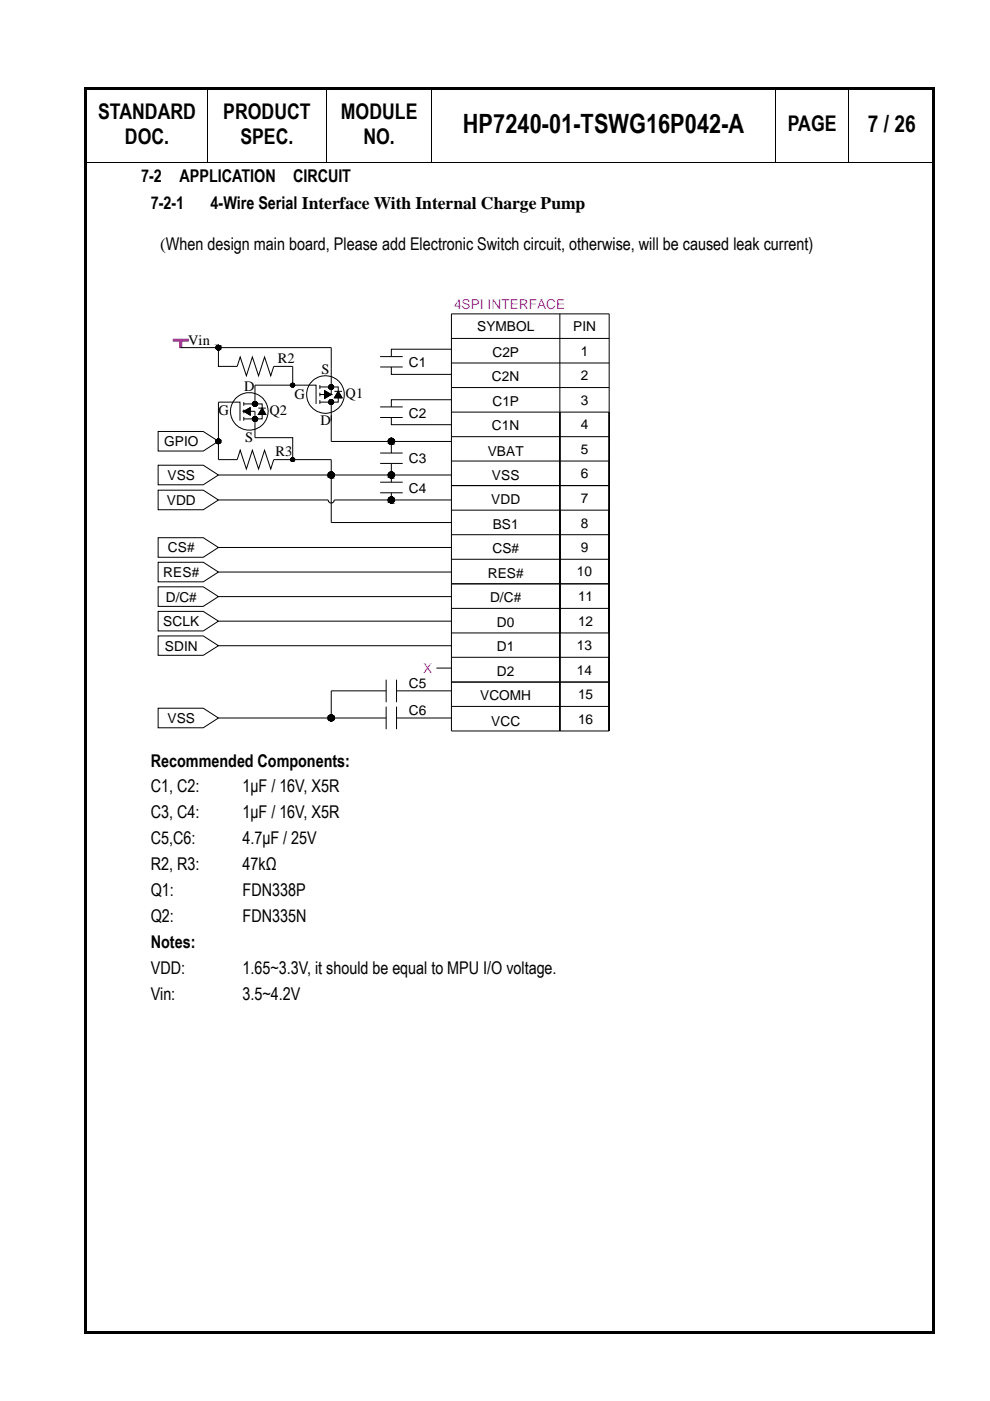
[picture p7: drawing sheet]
<svg xmlns="http://www.w3.org/2000/svg" width="210mm" height="297mm" viewBox="0 0 210 297" stroke-linecap="round" stroke-linejoin="round" font-family="sans-serif">
<path d="M18.3 18.8h179.4" fill="none" stroke="#000" stroke-width=".25"/>
<path d="M18.3 34.5h.2v.1h-.2zM43.8 34.5h.2v.1h-.2zM69.2 34.5h.2v.1h-.2zM91.4 34.5h.2v.1h-.2zM164.3 34.5h.2v.1h-.2zM179.9 34.5h.2v.1h-.2z" fill="#000"/>
<g fill="none" stroke="#000" stroke-width=".21">
<path d="M43.9 18.9v15.6M69.3 18.9v15.6M91.5 18.9v15.6M164.4 18.9v15.6M180 18.9v15.6M18.5 34.5h25.3M44 34.5h25.2M69.4 34.5h22M91.6 34.5h72.7M164.5 34.5h15.4M180.1 34.5h17.6M80.6 77.8h4.8"/>
<path d="M80.6 75.6h4.8M83 77.8v1.6h12.7M95.7 77h33.5M95.7 71.8h33.5M95.7 74h-12.7v1.6M95.7 66.5h33.5v88.5h-33.5zM118.7 66.5v88.5M33.5 98.6h9.6l3.2 2.1-3.2 2.1h-9.6zM70.2 93.6h25.5M80.6 88.5h4.8M80.6 86.3h4.8M83 88.5v1.5h12.7"/>
<path d="M95.7 97.7h33.5M95.7 92.6h33.5M95.7 87.4h33.5M95.7 82.2h33.5M95.7 84.8h-12.7v1.5M33.5 103.9h9.6l3.2 2.1-3.2 2.1h-9.6zM46.3 100.7h49.4M80.6 104.5h4.8M80.6 102.2h4.8M82.3 100.6h1.3zM82.3 105.9h1.3zM82.3 100.6l1.3 .1z"/>
<path d="M82.3 100.7l.7 .1zM82.3 100.8h.7zM82.3 100.8l.7 .1zM82.3 105.9l1.3 .1zM82.3 106h.7zM82.3 106l.7 .1zM82.3 106.1l.7 .1zM82.3 100.7h1.3zM82.3 100.7h.7zM82.3 106h1.3zM82.4 100.5h1.2zM82.4 100.5l1.2 .1z"/>
<path d="M82.4 100.9h.6zM82.4 100.9l.6 .1zM82.4 105.7l1.2 .1zM82.4 105.8l1.2 .1zM82.4 106.2h.6zM82.4 106.2l.6 .1zM82.4 105.7h1.2zM82.4 100.4h1.1zM82.4 105.7h1.1zM82.4 100.4h1.2zM82.4 100.4l1.2 .1zM82.4 101h.6z"/>
<path d="M82.4 101l.6 .1zM82.4 106.3h.6zM82.4 106.3l.6 .1zM82.5 100.3h1zM82.5 105.6h1zM82.5 100.3l1 .1zM82.5 101.1h.5zM82.5 105.6l1 .1zM82.5 106.4h.5zM82.5 101.1l.5 .1zM82.5 106.4l.5 .1zM82.5 105.6h.9z"/>
<path d="M82.5 100.2h.9zM82.5 105.5h.9zM82.5 100.2l.9 .1zM82.5 101.2h.5zM82.5 105.5l.9 .1zM82.5 106.5h.5zM82.6 100.2h.8zM82.6 105.5h.8zM82.6 101.2l.4 .1zM82.6 106.5l.4 .1zM82.6 101.3h.4zM82.6 106.6h.4z"/>
<path d="M82.6 100.2h.7zM82.6 105.5h.7zM82.7 100.1h.6zM82.7 105.5h.6zM82.7 100.1l.6 .1zM82.7 101.3h.3zM82.7 106.6h.3zM82.8 100.1h.5zM82.8 101.3h.2zM82.8 105.4l.5 .1zM82.8 106.6h.2zM82.8 100.1h.4z"/>
<path d="M82.8 105.4h.4zM82.8 100.1h.3zM82.8 105.4h.3zM82.9 101.3h.1M82.9 106.6h.1M82.9 100.1h.2zM82.9 105.4h.2zM83 100.7h.6zM83 106h.6zM83 100.7l.6 .1zM83 100.8h.6zM83 100.8l.6 .1z"/>
<path d="M83 100.9h.6zM83 100.9l.6 .1zM83 101h.5zM83 101h.6zM83 101l.5 .1zM83 101.1h.4zM83 101.1h.5zM83 101.1l.4 .1zM83 101.2h.4zM83 101.2l.3 .1zM83 101.3h.3zM83 101.3h.2z"/>
<path d="M83 101.3h.1zM83 101.3h.1M83 106l.6 .1zM83 106.1l.6 .1zM83 106.2h.6zM83 106.2l.6 .1zM83 106.3h.5zM83 106.3h.6zM83 106.3l.5 .1zM83 106.4h.4zM83 106.4h.5zM83 106.4l.4 .1z"/>
<path d="M83 106.5h.4zM83 106.5l.3 .1zM83 106.6h.3zM83 106.6h.2zM83 106.6h.1zM83 106.6h.1M83 100.7v1.5M83 104.5v1.5M95.7 118.6h33.5M95.7 113.4h33.5M95.7 108.2h33.5M95.7 103h33.5"/>
<path d="M95.7 123.8h33.5M95.7 129h33.5M95.7 134.2h33.5M95.7 139.4h33.5M69.6 152h1.2zM69.6 152.2h1.3zM69.6 152.2h.6zM69.6 152l1.3 .1zM69.6 152.1h1.3zM69.6 152.1l1.3 .1zM69.6 152.2l.6 .1zM69.6 152.3h.6z"/>
<path d="M69.6 152.3l.6 .1zM69.6 152.4h.6zM69.6 151.9h1.2zM69.6 151.9l1.2 .1zM69.6 152.4l.6 .1zM69.6 152.5l.6 .1zM69.7 151.9h1.1zM69.7 152.6h.5zM69.7 151.8h1zM69.7 151.8l1.1 .1zM69.7 152.6l.5 .1zM69.7 152.7h.5z"/>
<path d="M69.8 151.7l.9 .1zM69.8 152.7h.4zM69.8 151.7h.9zM69.8 151.7h.8zM69.9 151.7h.7zM69.9 152.7l.3 .1zM69.9 151.6l.7 .1zM69.9 152.8h.3zM69.9 151.6h.6zM70 151.6h.4zM70 152.8h.2zM70 151.6h.5z"/>
<path d="M70.1 151.6h.3zM70.1 152.8h.1zM70.1 151.6h.2zM70.1 152.8h.1M70.2 152.2h.7zM70.2 152.2l.7 .1zM70.2 152.3h.7zM70.2 152.3l.6 .1zM70.2 152.4h.6zM70.2 152.4l.6 .1zM70.2 152.5l.6 .1zM70.2 152.6h.5z"/>
<path d="M70.2 152.6h.6zM70.2 152.6l.5 .1zM70.2 152.7h.5zM70.2 152.7h.4zM70.2 152.7l.3 .1zM70.2 152.8h.2zM70.2 152.8h.3zM70.2 152.8h.1M70.2 152.2h11.7M81.9 146.5h-11.7v6.3M81.9 144.1v4.8M81.9 149.8v4.8"/>
<path d="M84.1 144.1v4.8M84.1 149.8v4.8M84.1 146.5h11.6M84.1 152.2h11.6M95.7 144.6h33.5M95.7 149.8h33.5"/>
<circle cx="83" cy="106" r=".64"/>
<circle cx="83" cy="100.7" r=".64"/>
<circle cx="70.2" cy="152.2" r=".64"/>
</g>
<g fill="#000">
<path d="M82.3 100.6h1.3zM82.3 100.6l1.3 .1zM82.3 100.7l.7 .1zM82.3 100.8h.7zM82.3 100.8l.7 .1zM82.3 105.9h1.3zM82.3 105.9l1.3 .1zM82.3 106h.7zM82.3 106l.7 .1zM82.3 106.1l.7 .1zM82.4 100.5h1.2zM82.4 100.5l1.2 .1z"/>
<path d="M82.4 100.9h.6zM82.4 100.9l.6 .1zM82.4 105.7l1.2 .1zM82.4 105.8l1.2 .1zM82.4 106.2h.6zM82.4 106.2l.6 .1zM82.4 100.4h1.2zM82.4 100.4l1.2 .1zM82.4 101h.6zM82.4 101l.6 .1zM82.4 105.7h1.2zM82.4 106.3h.6z"/>
<path d="M82.4 106.3l.6 .1zM82.4 100.4h1.1zM82.5 100.3l1 .1zM82.5 101.1h.5zM82.4 105.7h1.1zM82.5 105.6l1 .1zM82.5 106.4h.5zM82.5 100.3h1zM82.5 101.1l.5 .1zM82.5 105.6h1zM82.5 106.4l.5 .1zM82.5 100.2l.9 .1z"/>
<path d="M82.5 101.2h.5zM82.5 105.6h.9zM82.5 105.5l.9 .1zM82.5 106.5h.5zM82.5 100.2h.9zM82.6 100.2h.8zM82.6 101.2l.4 .1zM82.5 105.5h.9zM82.6 105.5h.8zM82.6 106.5l.4 .1zM82.6 101.3h.4zM82.6 106.6h.4z"/>
<path d="M82.6 100.2h.7zM82.7 100.1l.6 .1zM82.7 101.3h.3zM82.6 105.5h.7zM82.7 105.5h.6zM82.7 106.6h.3zM82.7 100.1h.6zM82.8 100.1h.5zM82.8 101.3h.2zM82.8 105.4l.5 .1zM82.8 106.6h.2zM82.8 100.1h.4z"/>
<path d="M82.8 105.4h.4zM82.8 100.1h.3zM82.8 105.4h.3zM82.9 100.1h.2zM82.9 105.4h.2zM83 100.7l.6 .1zM83 100.8h.6zM83 100.8l.6 .1zM83 100.9h.6zM83 100.9l.6 .1zM83 101h.5zM83 101h.6z"/>
<path d="M83 101l.5 .1zM83 101.1h.4zM83 101.1h.5zM83 101.1l.4 .1zM83 101.2h.4zM83 101.2l.3 .1zM83 101.3h.3zM83 101.3h.2zM83 101.3h.1zM83 106h.6zM83 106l.6 .1zM83 106.1l.6 .1z"/>
<path d="M83 106.2h.6zM83 106.2l.6 .1zM83 106.3h.5zM83 106.3h.6zM83 106.3l.5 .1zM83 106.4h.4zM83 106.4h.5zM83 106.4l.4 .1zM83 106.5h.4zM83 106.5l.3 .1zM83 106.6h.3zM83 106.6h.2z"/>
<path d="M83 106.6h.1zM69.6 152l1.3 .1zM69.6 152.1h1.3zM69.6 152.1l1.3 .1zM69.6 152.2l.6 .1zM69.6 152.3h.6zM69.6 152.3l.6 .1zM69.6 152.4h.6zM69.6 151.9l1.2 .1zM69.6 152h1.2zM69.6 152.4l.6 .1zM69.6 152.5l.6 .1z"/>
<path d="M69.6 151.9h1.2zM69.7 151.9h1.1zM69.7 152.6h.5zM69.7 151.8h1zM69.7 151.8l1.1 .1zM69.7 152.6l.5 .1zM69.7 152.7h.5zM69.8 151.7l.9 .1zM69.8 152.7h.4zM69.8 151.7h.9zM69.8 151.7h.8zM69.9 151.7h.7z"/>
<path d="M69.9 152.7l.3 .1zM69.9 151.6l.7 .1zM69.9 152.8h.3zM69.9 151.6h.6zM70 151.6h.5zM70 152.8h.2zM70 151.6h.4zM70.1 151.6h.3zM70.1 152.8h.1zM70.1 151.6h.2zM70.2 152.2l.7 .1zM70.2 152.3h.7z"/>
<path d="M70.2 152.3l.6 .1zM70.2 152.4h.6zM70.2 152.4l.6 .1zM70.2 152.5l.6 .1zM70.2 152.6h.5zM70.2 152.6h.6zM70.2 152.6l.5 .1zM70.2 152.7h.5zM70.2 152.7h.4zM70.2 152.7l.3 .1zM70.2 152.8h.2zM70.2 152.8h.3z"/>
<path d="M82.3 100.7h1.3z" fill-rule="evenodd"/>
<path d="M82.3 100.7h.7z" fill-rule="evenodd"/>
<path d="M82.3 106h1.3z" fill-rule="evenodd"/>
<path d="M82.3 106h.7z" fill-rule="evenodd"/>
<path d="M82.6 101.3h.4z" fill-rule="evenodd"/>
<path d="M82.6 106.6h.4z" fill-rule="evenodd"/>
<path d="M82.8 101.3h.2z" fill-rule="evenodd"/>
<path d="M82.8 106.6h.2z" fill-rule="evenodd"/>
<path d="M82.8 101.3h.2z" fill-rule="evenodd"/>
<path d="M82.8 106.6h.2z" fill-rule="evenodd"/>
<path d="M83 100.7h.6z" fill-rule="evenodd"/>
<path d="M83 106h.6z" fill-rule="evenodd"/>
<path d="M69.6 152.2h1.3z" fill-rule="evenodd"/>
<path d="M69.6 152.2h.6z" fill-rule="evenodd"/>
<path d="M69.8 152.7h.4z" fill-rule="evenodd"/>
<path d="M70 152.8h.2z" fill-rule="evenodd"/>
<path d="M70.1 152.8h.1z" fill-rule="evenodd"/>
<path d="M70.1 152.8h.1z" fill-rule="evenodd"/>
<path d="M70.2 152.2h.7z" fill-rule="evenodd"/>
</g>
<g fill="#f00">
<path d="M38.1 72.1l.4 1.6h-.4z"/>
<path d="M38.1 72.1h.4v1.6z"/>
</g>
<path d="M36.7 71.9h3.2v.4h-3.2zM38.1 72.1h.4v1.6h-.4z" fill="none" stroke="#f00" stroke-width=".21"/>
<path d="M36.7 72.1h3.2" fill="none" stroke="#f00" stroke-width=".38"/>
<g fill="none" stroke="#000" stroke-width=".21">
<path d="M38.3 73.7h31.9v10M45.8 73.6h1zM45.8 73.6l1 .1zM45.8 73.7h1zM45.8 73.7l1 .1zM45.8 73.8h1zM45.8 73.8l1 .1zM45.8 73.9h.9zM45.8 73.9h1zM45.8 73.5l1 .1zM45.8 73.9l.9 .1zM45.9 73.4h.8z"/>
<path d="M45.9 73.4l.8 .1zM45.9 74h.8zM45.9 74l.8 .1zM46 73.4h.7zM46 74.1h.6zM46 74.1h.7zM46 73.3h.6zM46 73.3l.7 .1zM46 74.1l.6 .1zM46.1 73.3h.5zM46.1 74.2h.4zM46.1 74.2h.5z"/>
<path d="M46.1 74.2h.3zM46.1 73.3h.4zM46.1 73.2h.3zM46.1 73.2l.4 .1zM46.2 73.2h.2zM46.2 74.2h.2zM46.3 73.7v4h4l.6-2 1.3 4 1.3-4 1.3 4 1.3-4 1.3 4 .6-2h4.1v4M33.5 91.5h9.6l3.2 2.1-3.2 2h-9.6zM45.8 93.4h1zM45.8 93.4l1 .1zM45.8 93.5h1zM45.8 93.5l1 .1z"/>
<path d="M45.8 93.6h1zM45.8 93.6l1 .1zM45.8 93.7h1zM45.8 93.7l.9 .1zM45.8 93.8h.9zM45.8 93.4h.9zM45.9 93.3h.8zM45.9 93.3l.8 .1zM45.9 93.8l.8 .1zM45.9 93.8h.8zM45.9 93.9h.8zM46 93.2l.7 .1z"/>
<path d="M46 93.9l.6 .1zM46 93.9h.7zM46 93.2h.6zM46 93.2h.7zM46 94h.6zM46.1 93.1h.5zM46.1 93.1l.5 .1zM46.1 94h.4zM46.1 94h.5zM46.1 94l.3 .1zM46.1 93.1h.4zM46.1 93.1h.3z"/>
<path d="M46.1 94.1h.3zM46.2 93.1h.2zM46.2 94.1h.2zM50.9 89.2v-3.9h-4.6v12.2h4l.6-2 1.3 3.9 1.3-3.9 1.3 3.9 1.3-3.9 1.3 3.9 .6-1.9h12.2v13.3h25.5M51.7 87.2l1.3-.8v.8zM51.7 87.2l1.3-.8v1.6zM51.7 87.2h1.3v.8zM51.7 85.6h3.9v.9M51.7 87.2h2.4v5.6h8v4.7M51.7 85.3v.7M51.7 86.8v.8M51.7 88.4v.8"/>
<path d="M53.6 88.7h1zM53.6 85.6h1zM53.6 85.6l1 .1zM53.6 85.7h1zM53.6 88.7l1 .1zM53.6 88.8l1 .1zM53.6 88.9h1zM53.6 85.5h.9zM53.6 88.6h.9zM53.6 85.5h1zM53.6 85.5l1 .1zM53.6 85.7l.9 .1z"/>
<path d="M53.6 85.8h.9zM53.6 88.6l1 .1zM53.6 88.9h.9zM53.6 88.9l.9 .1zM53.6 85.4h.9zM53.6 85.4l.9 .1zM53.6 85.8l.9 .1zM53.6 85.9h.9zM53.6 89l.9 .1zM53.6 89.1h.9zM53.7 85.3h.8zM53.7 85.3l.8 .1z"/>
<path d="M53.7 85.9l.7 .1zM53.7 85.9h.8zM53.7 88.5l.8 .1zM53.7 89.1l.7 .1zM53.7 89.1h.8zM53.7 85.3h.7zM53.7 86h.7zM53.7 88.4l.7 .1zM53.7 88.5h.8zM53.7 89.2h.7zM53.8 85.2h.6zM53.8 88.4h.6z"/>
<path d="M53.8 85.2l.6 .1zM53.8 86l.5 .1zM53.8 86h.6zM53.8 89.2h.5zM53.8 89.2h.6zM53.8 86.1h.5zM53.8 89.2l.5 .1zM53.8 85.2h.5zM53.8 88.4h.5zM53.8 88.3h.5zM53.8 86.1h.4zM53.8 88.3l.5 .1z"/>
<path d="M53.8 89.3h.4zM53.8 89.3h.5zM53.9 85.1l.4 .1zM53.9 86.1h.3zM53.9 88.3h.4zM53.9 89.3h.3zM53.9 85.1h.3zM53.9 88.3h.3zM54 85.1h.2zM54 88.3h.2zM54 86.1h.1zM54 86.1h.2z"/>
<path d="M54 89.3h.1zM54 89.3h.2zM54.1 85.1h.1M54.1 88.3h.1M54 86.1h.1M54 89.3h.1M54.8 87.9h1.5zM54.8 86.5h1.5M55.6 86.5l.7 1.4h-1.5zM55.6 87.9v.9h-3.9M61.6 97.4h.8zM61.6 97.4l.8 .1z"/>
<path d="M61.6 97.5h.8zM61.6 81.6l.8 .1zM61.6 81.7h.8zM61.7 81.4h.7zM61.7 97.3h.7zM61.7 97.3l.7 .1zM61.7 97.4h.7zM61.7 97.5l.7 .1zM61.7 97.5h.7zM61.7 97.6l.7 .1zM61.7 97.7h.7zM61.7 81.4l.7 .1z"/>
<path d="M61.7 81.5l.7 .1zM61.7 81.6h.7zM61.7 81.7l.7 .1zM61.7 81.7h.7zM61.7 81.8h.7zM61.7 81.8l.7 .1zM61.7 97.2l.7 .1zM61.7 81.9h.7zM61.8 81.4h.5zM61.8 97.2h.6zM61.8 97.7h.5zM61.8 97.7h.6z"/>
<path d="M61.8 97.7l.5 .1zM61.8 81.4h.6zM61.8 81.9l.5 .1zM61.8 81.9h.6zM61.8 82h.5zM61.8 97.1h.5zM61.8 81.3h.5zM61.8 97.1l.5 .1zM61.8 97.8h.4zM61.8 97.8h.5zM61.8 81.3l.5 .1zM61.8 82h.4z"/>
<path d="M61.8 97.1h.4zM61.8 81.3h.4zM61.9 97.1h.3zM61.9 81.3h.3zM61.9 97.8h.2zM61.9 97.8h.3zM61.9 82h.2zM61.9 82h.3zM61.9 97.1h.2zM61.9 81.3h.2zM62 97.1h.1zM62 97.8h.1z"/>
<path d="M62 81.3h.1zM62 82h.1zM67 85.6v-3.9h-12.9v3.9M67.8 82h3.9v1M67.8 81.7v.8M67.8 83.3v.7M67.8 84.8v.8M67.8 83.7h2M68.8 82.8l1.4 .9h-1.4zM68.8 83.7h1.4l-1.4 .8zM68.8 82.8l1.4 .9-1.4 .8zM69.7 85.1h1z"/>
<path d="M69.7 81.9l1 .1zM69.7 82h1zM69.7 82l1 .1zM69.7 82.1l1 .1zM69.7 82.2h1zM69.7 82.2l1 .1zM69.7 85.1l1 .1zM69.7 85.2l1 .1zM69.7 85.3h1zM69.7 85.3l1 .1zM69.7 85.4h1zM69.8 81.8h.9z"/>
<path d="M69.8 81.8l.9 .1zM69.8 82.3h.9zM69.8 85l.9 .1zM69.8 85.4l.9 .1zM69.8 85.4h.9zM69.8 81.7l.9 .1zM69.8 82.3h.8zM69.8 82.3l.8 .1zM69.8 85h.9zM69.8 85.5h.8zM69.8 85.5h.9zM69.8 85.5l.8 .1z"/>
<path d="M69.8 81.7h.8zM69.8 84.9h.8zM69.8 82.4h.8zM69.8 84.9l.8 .1zM69.8 85.6h.8zM69.9 81.7h.7zM69.9 84.9h.7zM69.9 82.4l.6 .1zM69.9 82.4h.7zM69.9 85.6h.6zM69.9 85.6h.7zM69.9 82.5h.6z"/>
<path d="M69.9 84.8l.7 .1zM69.9 85.6l.6 .1zM69.9 81.7h.6zM69.9 84.8h.6zM70 81.6h.5zM70 84.8h.5zM70 81.6l.5 .1zM70 82.5h.4zM70 82.5h.5zM70 85.7h.4zM70 85.7h.5zM70 81.6h.4z"/>
<path d="M70 84.8h.4zM70.1 81.6h.3zM70.1 82.5h.2zM70.1 82.5h.3zM70.1 84.8h.3zM70.1 85.7h.2zM70.1 85.7h.3zM70.1 81.6h.2zM70.1 84.8h.2zM70.2 85.3v8.3M70.9 84.3h1.6zM70.9 83h1.6"/>
<path d="M71.7 84.3v1h-3.9M71.7 83l.8 1.3h-1.6zM80.6 98.3h4.8M80.6 96.1h4.8M82.3 93.4h1.3zM82.3 93.4l1.3 .1zM82.3 93.5l1.3 .1zM82.3 93.6h.7zM82.3 93.6l.7 .1zM82.3 93.7h.7zM82.3 93.6h1.3zM82.4 93.3l1.2 .1z"/>
<path d="M82.4 93.4h1.2zM82.4 93.7l.6 .1zM82.4 93.8l.6 .1zM82.4 93.3h1.2zM82.4 93.2h1.1zM82.4 93.2l1.2 .1zM82.4 93.9h.6zM82.5 93.2h1zM82.5 93.9l.5 .1zM82.5 93.1l1 .1zM82.5 94h.5zM82.5 93.1h.9z"/>
<path d="M82.5 94l.5 .1zM82.6 93h.8zM82.6 93l.8 .1zM82.6 94.1h.4zM82.6 93h.7zM82.7 93h.6zM82.7 94.1h.3zM82.8 93h.5zM82.8 94.1h.2zM82.8 93h.4zM82.8 93h.3zM82.8 94.1l.2 .1z"/>
<path d="M82.8 94.2h.2zM82.8 92.9l.3 .1zM82.8 92.9h.3zM82.9 94.2h.1M82.9 92.9h.2zM83 93.6h.6zM83 93.6l.6 .1zM83 93.7h.6zM83 93.7l.6 .1zM83 93.8l.6 .1zM83 93.9h.5zM83 93.9h.6z"/>
<path d="M83 93.9l.4 .1zM83 94h.4zM83 94l.4 .1zM83 94.1h.3zM83 94.1h.4zM83 94.1h.2zM83 94.1h.1zM83 94.1l.1 .1zM83 94.2h.1M83 94.2h.1zM83 93.6v2.5M83 98.3v2.4"/>
<path d="M33.5 119.2h9.6l3.2 2.1-3.2 2.1h-9.6zM33.5 114h9.6l3.2 2.1-3.2 2.1h-9.6zM46.3 106h23.3l.1 .4 .4 .2h.4l.4-.6h24.8M46.3 116.1h49.4M69.6 100.7h1.3zM69.6 100.7h.6zM69.6 100.5l1.3 .1zM69.6 100.6h1.3zM69.6 100.6l1.3 .1zM69.6 100.7l.6 .1zM69.6 100.8h.6zM69.6 100.8l.6 .1z"/>
<path d="M69.6 100.9h.6zM69.6 100.4h1.2zM69.6 100.4l1.2 .1zM69.6 100.5h1.2zM69.6 100.9l.6 .1zM69.6 101h.6zM69.7 100.4h1.1zM69.7 101l.5 .1zM69.7 100.3h1zM69.7 100.3l1.1 .1zM69.7 101.1h.5zM69.7 101.1l.5 .1z"/>
<path d="M69.8 100.2l.9 .1zM69.8 101.2h.4zM69.8 100.2h.9zM69.8 100.2h.8zM69.8 101.2l.4 .1zM69.9 100.2h.7zM69.9 101.3h.3zM69.9 100.1l.7 .1zM69.9 100.1h.6zM70 100.1h.4zM70 101.3h.2zM70 100.1h.5z"/>
<path d="M70.1 100.1h.3zM70.1 101.3h.1zM70.1 100.1h.2zM70.1 101.3h.1M70.2 100.7h.7zM70.2 100.7l.7 .1zM70.2 100.8h.7zM70.2 100.8l.6 .1zM70.2 100.9h.6zM70.2 100.9l.6 .1zM70.2 101h.6zM70.2 101l.5 .1z"/>
<path d="M70.2 101.1h.5zM70.2 101.1l.5 .1zM70.2 101.2h.4zM70.2 101.2h.5zM70.2 101.2l.4 .1zM70.2 101.3h.3zM70.2 101.3h.4zM70.2 101.3h.2zM70.2 101.3h.1M33.5 124.4h9.6l3.2 2.1-3.2 2.1h-9.6zM33.5 129.6h9.6l3.2 2.1-3.2 2.1h-9.6zM33.5 134.8h9.6l3.2 2.1-3.2 2h-9.6z"/>
<path d="M46.3 126.5h49.4M46.3 121.3h49.4M46.3 131.7h49.4M46.3 136.9h49.4M33.5 150.2h9.6l3.2 2-3.2 2.1h-9.6zM46.3 152.2h23.9M92.5 141.6h3.2"/>
<circle cx="52.9" cy="87.2" r="4"/>
<circle cx="69" cy="83.7" r="4"/>
<circle cx="83" cy="93.6" r=".63"/>
<circle cx="70.2" cy="100.7" r=".64"/>
</g>
<g fill="#000">
<path d="M45.8 73.6h1zM45.8 73.6l1 .1zM45.8 73.7h1zM45.8 73.7l1 .1zM45.8 73.8h1zM45.8 73.8l1 .1zM45.8 73.9h.9zM45.8 73.9h1zM45.8 73.5l1 .1zM45.8 73.9l.9 .1zM45.9 73.4h.8zM45.9 73.4l.8 .1z"/>
<path d="M45.9 74h.8zM45.9 74l.8 .1zM46 73.4h.7zM46 74.1h.6zM46 74.1h.7zM46 73.3l.7 .1zM46 74.1l.6 .1zM46 73.3h.6zM46.1 73.3h.5zM46.1 74.2h.4zM46.1 74.2h.5zM46.1 74.2h.3z"/>
<path d="M46.1 73.3h.4zM46.1 73.2l.4 .1zM46.1 73.2h.3zM46.2 73.2h.2zM46.2 74.2h.2zM45.8 93.4l1 .1zM45.8 93.5h1zM45.8 93.5l1 .1zM45.8 93.6h1zM45.8 93.6l1 .1zM45.8 93.7h1zM45.8 93.7l.9 .1z"/>
<path d="M45.8 93.4h1zM45.8 93.8h.9zM45.9 93.3h.8zM45.8 93.4h.9zM45.9 93.3l.8 .1zM45.9 93.8l.8 .1zM45.9 93.8h.8zM45.9 93.9h.8zM46 93.2l.7 .1zM46 93.9l.6 .1zM46 93.9h.7zM46 93.2h.7z"/>
<path d="M46 94h.6zM46 93.2h.6zM46.1 93.1l.5 .1zM46.1 94h.4zM46.1 94h.5zM46.1 93.1h.5zM46.1 94l.3 .1zM46.1 93.1h.4zM46.1 94.1h.3zM46.1 93.1h.3zM46.2 93.1h.2zM46.2 94.1h.2z"/>
<path d="M51.7 87.2h1.3v.8zM51.7 87.2l1.3-.8v.8zM53.6 85.6h1zM53.6 85.6l1 .1zM53.6 85.7h1zM53.6 88.7l1 .1zM53.6 88.8l1 .1zM53.6 88.9h1zM53.6 85.5h1zM53.6 85.5l1 .1zM53.6 85.7l.9 .1zM53.6 85.8h.9z"/>
<path d="M53.6 88.6l1 .1zM53.6 88.7h1zM53.6 88.9h.9zM53.6 88.9l.9 .1zM53.6 85.4h.9zM53.6 85.5h.9zM53.6 85.4l.9 .1zM53.6 85.8l.9 .1zM53.6 85.9h.9zM53.6 88.6h.9zM53.6 89l.9 .1zM53.6 89.1h.9z"/>
<path d="M53.7 85.3l.8 .1zM53.7 85.9l.7 .1zM53.7 85.9h.8zM53.7 88.5l.8 .1zM53.7 89.1l.7 .1zM53.7 89.1h.8zM53.7 85.3h.7zM53.7 85.3h.8zM53.7 86h.7zM53.7 88.4l.7 .1zM53.7 88.5h.8zM53.7 89.2h.7z"/>
<path d="M53.8 85.2l.6 .1zM53.8 86l.5 .1zM53.8 86h.6zM53.8 88.4h.6zM53.8 89.2h.5zM53.8 89.2h.6zM53.8 85.2h.6zM53.8 86.1h.5zM53.8 89.2l.5 .1zM53.8 85.2h.5zM53.8 86.1h.4zM53.8 88.4h.5z"/>
<path d="M53.8 88.3l.5 .1zM53.8 89.3h.4zM53.8 89.3h.5zM53.9 85.1l.4 .1zM53.9 86.1h.3zM53.8 88.3h.5zM53.9 88.3h.4zM53.9 89.3h.3zM53.9 85.1h.3zM54 85.1h.2zM54 86.1h.1zM54 86.1h.2z"/>
<path d="M53.9 88.3h.3zM54 88.3h.2zM54 89.3h.1zM54 89.3h.2zM55.6 86.5l.7 1.4h-1.5zM61.6 97.4l.8 .1zM61.6 97.5h.8zM61.6 81.6l.8 .1zM61.6 81.7h.8zM61.7 97.3h.7zM61.7 97.3l.7 .1zM61.6 97.4h.8z"/>
<path d="M61.7 97.4h.7zM61.7 97.5l.7 .1zM61.7 97.5h.7zM61.7 97.6l.7 .1zM61.7 97.7h.7zM61.7 81.4l.7 .1zM61.7 81.5l.7 .1zM61.7 81.6h.7zM61.7 81.7l.7 .1zM61.7 81.7h.7zM61.7 81.8h.7zM61.7 81.8l.7 .1z"/>
<path d="M61.7 97.2l.7 .1zM61.7 81.4h.7zM61.7 81.9h.7zM61.8 97.2h.6zM61.8 97.7h.5zM61.8 97.7h.6zM61.8 97.7l.5 .1zM61.8 81.4h.6zM61.8 81.9l.5 .1zM61.8 81.9h.6zM61.8 82h.5zM61.8 97.1l.5 .1z"/>
<path d="M61.8 97.8h.4zM61.8 97.8h.5zM61.8 81.4h.5zM61.8 81.3l.5 .1zM61.8 82h.4zM61.8 97.1h.5zM61.8 81.3h.5zM61.8 97.1h.4zM61.9 97.1h.3zM61.9 97.8h.2zM61.9 97.8h.3zM61.8 81.3h.4z"/>
<path d="M61.9 81.3h.3zM61.9 82h.2zM61.9 82h.3zM61.9 97.1h.2zM62 97.1h.1zM62 97.8h.1zM61.9 81.3h.2zM62 81.3h.1zM62 82h.1zM68.8 82.8l1.4 .9h-1.4zM68.8 83.7h1.4l-1.4 .8zM69.7 81.9l1 .1z"/>
<path d="M69.7 82h1zM69.7 82l1 .1zM69.7 82.1l1 .1zM69.7 82.2h1zM69.7 82.2l1 .1zM69.7 85.1h1zM69.7 85.1l1 .1zM69.7 85.2l1 .1zM69.7 85.3h1zM69.7 85.3l1 .1zM69.7 85.4h1zM69.8 81.8l.9 .1z"/>
<path d="M69.8 82.3h.9zM69.8 85l.9 .1zM69.8 85.4l.9 .1zM69.8 85.4h.9zM69.8 81.7l.9 .1zM69.8 81.8h.9zM69.8 82.3h.8zM69.8 82.3l.8 .1zM69.8 85h.9zM69.8 85.5h.8zM69.8 85.5h.9zM69.8 85.5l.8 .1z"/>
<path d="M69.8 81.7h.8zM69.8 82.4h.8zM69.8 84.9l.8 .1zM69.8 85.6h.8zM69.9 81.7h.7zM69.9 82.4l.6 .1zM69.9 82.4h.7zM69.8 84.9h.8zM69.9 84.9h.7zM69.9 85.6h.6zM69.9 85.6h.7zM69.9 82.5h.6z"/>
<path d="M69.9 84.8l.7 .1zM69.9 85.6l.6 .1zM69.9 81.7h.6zM70 81.6l.5 .1zM70 82.5h.4zM70 82.5h.5zM69.9 84.8h.6zM70 84.8h.5zM70 85.7h.4zM70 85.7h.5zM70 81.6h.5zM70 81.6h.4z"/>
<path d="M70.1 81.6h.3zM70.1 82.5h.2zM70.1 82.5h.3zM70 84.8h.4zM70.1 84.8h.3zM70.1 85.7h.2zM70.1 85.7h.3zM70.1 81.6h.2zM70.1 84.8h.2zM71.7 83l.8 1.3h-1.6zM82.3 93.4l1.3 .1zM82.3 93.5l1.3 .1z"/>
<path d="M82.3 93.6h.7zM82.3 93.6l.7 .1zM82.3 93.7h.7zM82.4 93.3l1.2 .1zM82.3 93.4h1.3zM82.4 93.4h1.2zM82.4 93.7l.6 .1zM82.4 93.8l.6 .1zM82.4 93.2l1.2 .1zM82.4 93.3h1.2zM82.4 93.9h.6zM82.4 93.2h1.1z"/>
<path d="M82.5 93.2h1zM82.5 93.9l.5 .1zM82.5 93.1l1 .1zM82.5 94h.5zM82.5 93.1h.9zM82.5 94l.5 .1zM82.6 93l.8 .1zM82.6 94.1h.4zM82.6 93h.8zM82.6 93h.7zM82.7 93h.6zM82.7 94.1h.3z"/>
<path d="M82.8 93h.5zM82.8 94.1h.2zM82.8 93h.4zM82.8 94.1l.2 .1zM82.8 93h.3zM82.8 92.9l.3 .1zM82.8 94.2h.2zM82.8 92.9h.3zM82.9 92.9h.2zM83 93.6h.6zM83 93.6l.6 .1zM83 93.7h.6z"/>
<path d="M83 93.7l.6 .1zM83 93.8l.6 .1zM83 93.9h.5zM83 93.9h.6zM83 93.9l.4 .1zM83 94h.4zM83 94l.4 .1zM83 94.1h.3zM83 94.1h.4zM83 94.1h.2zM83 94.1h.1zM83 94.1l.1 .1z"/>
<path d="M83 94.2h.1zM69.6 100.5l1.3 .1zM69.6 100.6h1.3zM69.6 100.6l1.3 .1zM69.6 100.7l.6 .1zM69.6 100.8h.6zM69.6 100.8l.6 .1zM69.6 100.9h.6zM69.6 100.4l1.2 .1zM69.6 100.5h1.2zM69.6 100.9l.6 .1zM69.6 101h.6z"/>
<path d="M69.6 100.4h1.2zM69.7 100.4h1.1zM69.7 101l.5 .1zM69.7 100.3h1zM69.7 100.3l1.1 .1zM69.7 101.1h.5zM69.7 101.1l.5 .1zM69.8 100.2l.9 .1zM69.8 101.2h.4zM69.8 100.2h.9zM69.8 101.2l.4 .1zM69.8 100.2h.8z"/>
<path d="M69.9 100.2h.7zM69.9 101.3h.3zM69.9 100.1l.7 .1zM69.9 100.1h.6zM70 100.1h.5zM70 101.3h.2zM70 100.1h.4zM70.1 100.1h.3zM70.1 101.3h.1zM70.1 100.1h.2zM70.2 100.7l.7 .1zM70.2 100.8h.7z"/>
<path d="M70.2 100.8l.6 .1zM70.2 100.9h.6zM70.2 100.9l.6 .1zM70.2 101h.6zM70.2 101l.5 .1zM70.2 101.1h.5zM70.2 101.1l.5 .1zM70.2 101.2h.4zM70.2 101.2h.5zM70.2 101.2l.4 .1zM70.2 101.3h.3zM70.2 101.3h.4z"/>
<path d="M70.2 101.3h.2z"/>
<path d="M54.8 87.9h1.5z" fill-rule="evenodd"/>
<path d="M69.8 81.7h.8z" fill-rule="evenodd"/>
<path d="M70.9 84.3h1.6z" fill-rule="evenodd"/>
<path d="M82.3 93.6h1.3z" fill-rule="evenodd"/>
<path d="M82.3 93.6h.7z" fill-rule="evenodd"/>
<path d="M82.7 94.1h.3z" fill-rule="evenodd"/>
<path d="M82.8 94.1h.2z" fill-rule="evenodd"/>
<path d="M82.8 94.2h.2z" fill-rule="evenodd"/>
<path d="M83 93.6h.6z" fill-rule="evenodd"/>
<path d="M69.6 100.7h1.3z" fill-rule="evenodd"/>
<path d="M69.6 100.7h.6z" fill-rule="evenodd"/>
<path d="M69.9 101.3h.3z" fill-rule="evenodd"/>
<path d="M70 101.3h.2z" fill-rule="evenodd"/>
<path d="M70.1 101.3h.1z" fill-rule="evenodd"/>
<path d="M70.2 100.7h.7z" fill-rule="evenodd"/>
</g>
<path d="M17.8 18.4h.5v.5h-.5zM18.3 18.4h179.4v.5h-179.4zM197.7 18.4h.5v.5h-.5zM17.8 18.9h.5v263.4h-.5zM17.8 282.3h.5v.5h-.5zM18.3 282.3h179.4v.5h-179.4zM197.7 18.9h.5v263.4h-.5zM197.7 282.3h.5v.5h-.5z" fill="#000"/>
<text font-size="5.6" x="98.1" y="28.2">HP7240-01-TSWG16P042-A</text>
<text font-size="5" x="184" y="27.9">7 / 26</text>
<g font-size="4.6">
<text x="20.8" y="25.1">STANDARD</text>
<text x="47.3" y="25.1">PRODUCT</text>
<text x="72.3" y="25.1">MODULE</text>
<text x="167" y="27.8">PAGE</text>
<text x="26.5" y="30.4">DOC.</text>
<text x="51" y="30.4">SPEC.</text>
<text x="77" y="30.4">NO.</text>
</g>
<g font-size="3.7">
<text x="29.9" y="38.7">7-2</text>
<text x="38.1" y="38.7">APPLICATION</text>
<text x="62.1" y="38.7">CIRCUIT</text>
<text x="32" y="44.2">7-2-1</text>
<text x="44.7" y="44.2">4-Wire Serial Interface With Internal Charge Pump</text>
<text x="33.9" y="53.1">(When design main board, Please add Electronic Switch circuit, otherwise, will be caused leak current)</text>
<text x="32" y="162.5">Recommended Components:</text>
<text x="32" y="168">C1, C2:</text>
<text x="32" y="173.5">C3, C4:</text>
<text x="51.4" y="168">1µF / 16V, X5R</text>
<text x="51.4" y="173.5">1µF / 16V, X5R</text>
<text x="32" y="179">C5,C6:</text>
<text x="51.4" y="179">4.7µF / 25V</text>
<text x="32" y="184.5">R2, R3:</text>
<text x="51.4" y="184.5">47kΩ</text>
<text x="32" y="190">Q1:</text>
<text x="51.4" y="190">FDN338P</text>
<text x="32" y="195.5">Q2:</text>
<text x="51.4" y="195.5">FDN335N</text>
<text x="32" y="201">Notes:</text>
<text x="32" y="206.5">VDD:</text>
<text x="51.4" y="206.5">1.65~3.3V, it should be equal to MPU I/O voltage.</text>
<text x="32" y="212">Vin:</text>
<text x="51.4" y="212">3.5~4.2V</text>
</g>
<g font-size="3.1">
<text x="39.9" y="73.2">Vin</text>
<text x="58.9" y="76.9">R2</text>
<text x="51.8" y="82.9">D</text>
<text x="68.2" y="79.2">S</text>
<text x="46.3" y="88.1">G</text>
<text x="57.1" y="88">Q2</text>
<text x="62.4" y="84.5">G</text>
<text x="73.3" y="84.4">Q1</text>
<text x="52" y="93.7">S</text>
<text x="67.9" y="90.1">D</text>
<text x="58.4" y="96.6">R3</text>
</g>
<g font-size="2.9" fill="#f0f">
<text x="96.3" y="65.5">4SPI INTERFACE</text>
<text x="89.7" y="142.8">X</text>
</g>
<g font-size="2.9">
<text x="101.2" y="70.2">SYMBOL</text>
<text x="121.5" y="70.2">PIN</text>
<text x="86.7" y="77.8">C1</text>
<text x="104.4" y="75.6">C2P</text>
<text x="123.1" y="75.4">1</text>
<text x="104.3" y="80.9">C2N</text>
<text x="123.1" y="80.6">2</text>
<text x="86.7" y="88.6">C2</text>
<text x="104.4" y="86.1">C1P</text>
<text x="123.1" y="85.8">3</text>
<text x="34.8" y="94.6">GPIO</text>
<text x="104.3" y="91.3">C1N</text>
<text x="123.1" y="91">4</text>
<text x="35.5" y="101.8">VSS</text>
<text x="86.7" y="98.3">C3</text>
<text x="103.4" y="96.6">VBAT</text>
<text x="104.3" y="101.7">VSS</text>
<text x="123.1" y="96.2">5</text>
<text x="123.1" y="101.4">6</text>
<text x="35.4" y="107.1">VDD</text>
<text x="86.7" y="104.5">C4</text>
<text x="104.1" y="106.9">VDD</text>
<text x="123.1" y="106.6">7</text>
<text x="104.5" y="112.1">BS1</text>
<text x="123.1" y="111.8">8</text>
<text x="35.6" y="117.1">CS#</text>
<text x="104.4" y="117.3">CS#</text>
<text x="123.1" y="117.1">9</text>
<text x="34.6" y="122.3">RES#</text>
<text x="103.4" y="122.5">RES#</text>
<text x="122.3" y="122.2">10</text>
<text x="35.1" y="127.6">D/C#</text>
<text x="103.9" y="127.6">D/C#</text>
<text x="122.6" y="127.4">11</text>
<text x="34.6" y="132.8">SCLK</text>
<text x="35" y="138">SDIN</text>
<text x="105.4" y="133">D0</text>
<text x="122.3" y="137.8">13</text>
<text x="122.6" y="132.7">12</text>
<text x="105.4" y="143.3">D2</text>
<text x="105.4" y="138.1">D1</text>
<text x="122.3" y="143">14</text>
<text x="86.7" y="146">C5</text>
<text x="101.8" y="148.4">VCOMH</text>
<text x="122.6" y="148.2">15</text>
<text x="35.5" y="153.3">VSS</text>
<text x="86.7" y="151.6">C6</text>
<text x="104.1" y="153.8">VCC</text>
<text x="122.6" y="153.5">16</text>
</g>
</svg>
